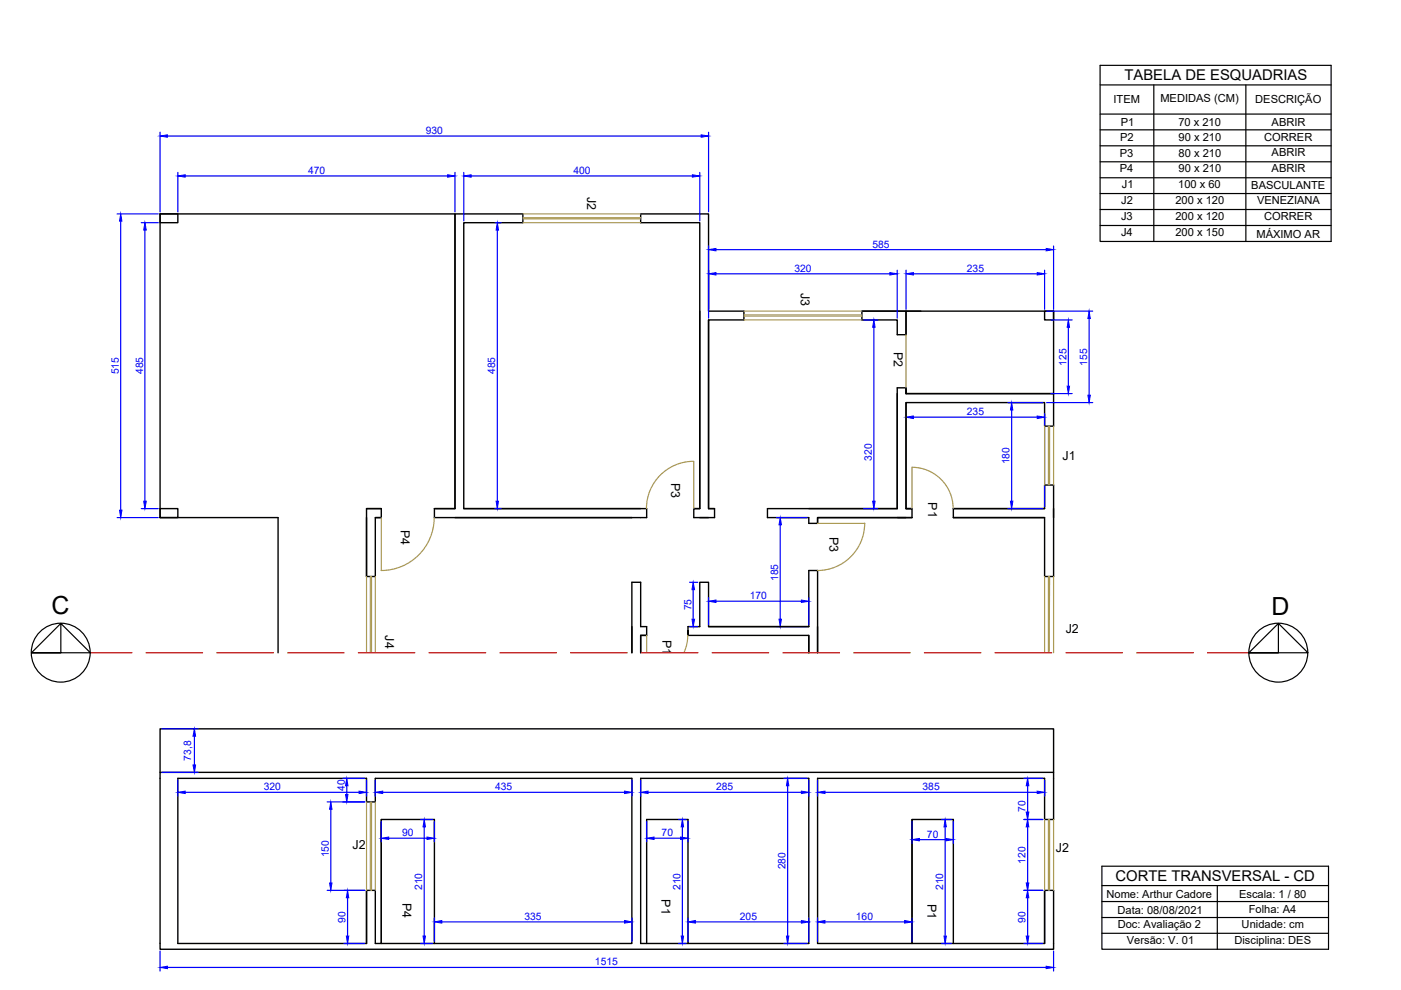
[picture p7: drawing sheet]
<svg xmlns="http://www.w3.org/2000/svg" width="297mm" height="210mm" viewBox="0 0 297 210" stroke-linecap="round" stroke-linejoin="round" font-family="sans-serif">
<!-- layer: paredes -->
<g fill="none" stroke="#000" stroke-width=".3">
<path d="M33.9 45.4h3.8v1.8h-3.8zM96.5 45.4h14.4v1.8h-12.6v60.6h38.8v1.9h-45v-1.9h4.4zM148.4 66v41.8h-1.3v1.9h4.4v-1.9h-1.3v-40M182.7 66h9.4v5M192.1 71v-5h31.3v17.5h-31.3v-1.3v1.3M195.2 66h-12.5v1.8h7.5v3.2h1.9M221.5 66h1.9v1.8h-1.9zM190.2 83.5v24.3h-18.7M192.1 83.5h31.3v6.9h-1.9v-5h-29.4v22.4h1.3h-1.3M192.1 83.5v-1.3h-1.9v25.6h-27.5v1.9h8.8v1.3h1.8v-1.3h20.1M192.1 85.4v22.4M33.9 107.8h3.8v1.9h-3.8z"/>
<path d="M77.7 107.8h3.1M77.7 109.7v12.5M80.8 109.7h-1.2v12.5h-1.9M80.8 107.8h-3.1v14.4M80.8 107.8v1.9h-1.2M92.1 107.8h4.4v-62.4h-62.6v64.3h25.1v28.7M98.3 107.8h37.5M147.1 107.8h1.3v-60.6h-12.6v-1.8h14.4v20.6h7.5v1.8h-7.5v40h1.3M192.1 107.8h1.3v1.9M193.4 109.7h-20.1v1.3M202.1 107.8h19.4v-5h1.9v19.4h-1.9v-12.5h-19.4M202.1 107.8h19.4"/>
<path d="M202.1 109.7h19.4M202.1 107.8v1.9M137.1 134.7h-1.3v3.7v-3.7h1.3v-1.8h-1.3v-9.4h-1.8v14.9M145.9 134.7h25.6v3.7v-3.7M150.2 132.9h21.3M171.5 132.9h-21.3v-9.4h-1.8v9.4h-2.5v1.8v-.9M171.5 132.9v-11.9h1.8v17.4M33.9 163.8v-9.3h189.5v9.3M80.8 173.8v26.2h11.3M193.4 173.8v26.2v-26.2h8.7v26.2M77.7 188.8v11.2M221.5 188.8v11.2h-48.2v-35h48.2v8.8h1.9v-10h-189.5v37.5h189.5v-12.5h-1.9v11.2"/>
<path d="M77.7 200h-40v-35h40v5h1.9v-5h54.4v35h-41.9M77.7 200v-11.2h1.9v11.2h1.2v-26.2h11.3v26.2M137.1 200v-26.2h8.8v26.2h25.6v-35h-35.7v35h10.1"/>
</g>
<!-- layer: medidas -->
<g fill="none" stroke="#00f" stroke-width=".25">
<path d="M33.9 28v16.9M35.5 28.8h113.2M37.7 36.5v8.4M39.3 37.3h55.6M96.5 36.5v8.4M98.3 36.5v10.3M99.9 37.3h46.9M148.4 36.5v10.3M150.2 28v16.9M24.8 45.4h8.8M25.6 46.9v61.3M30 47.2h3.6"/>
<path d="M30.7 48.8v57.5M105 47.2h1.2M105.4 48.8v57.5M150.2 52.2v15.3M151.8 58.1h36.9M151.8 52.9h70M190.2 57.3v10.2M192.1 57.3v8.3M193.7 58.1h26.2M221.5 57.3v8.3M223.4 52.2v13.4M183.1 67.8h3"/>
<path d="M185.3 69.4v36.9M221.9 66h9.8M222.8 67.8h4.5M226.5 69.4v12.5M230.9 67.5v16.3M192.1 87.7v19.8M193.7 88.4h26.2M213.7 85.4h7.4M214.5 86.9v19.4M221.5 87.7v19.8M221.9 85.4h9.8M222.8 83.5h4.5"/>
<path d="M24.8 109.7h8.8M30 107.8h3.6M105 107.8h1.2M164.6 109.7h6.5M165.4 111.3v20M183.1 107.8h3M213.7 107.8h7.4M146.2 132.9h1.7M146.2 123.5h1.7M147 125v6.3M150.2 126.7v5.8M151.8 127.5h18.1"/>
<path d="M164.6 132.9h6.5M171.5 126.7v5.8M34.4 154.5h7.6M41.2 156.1v6.1M34.4 163.8h7.6M37.7 165.4v3.4M39.3 168h36.8M69.4 170h7.9M70.1 171.6v15.6M72.7 165h4.6M73.5 166.6v1.9M77.7 165.4v3.4"/>
<path d="M79.6 165.4v3.4M80.8 174.2v4.3M81.1 168h51.3M82.4 177.7h8.1M89.2 173.8h2.5M89.9 175.3v23.2M92.1 174.2v4.3M134 165.4v3.4M135.8 165.4v3.4M137.1 174.2v4.3M137.4 168h32.5M138.7 177.7h5.6"/>
<path d="M143.9 173.8h1.5M144.7 175.3v23.2M145.9 174.2v4.3M166.2 165h4.9M167 166.6v31.9M171.5 165.4v3.4M173.3 165.4v3.4M174.9 168h45M193.4 174.2v4.6M194.9 178h5.7M199.6 173.8h2.1M200.4 175.3v23.2"/>
<path d="M202.1 174.2v4.6M217.1 173.8h4M217.1 165h4M217.9 166.6v5.6M217.9 175.3v11.9M221.5 165.4v3.4M69.4 188.8h7.9M73.7 190.3v8.2M92.1 194.7v4.9M93.7 195.5h38.7M134 194.7v4.9M145.9 194.7v4.9"/>
<path d="M147.4 195.5h22.5M171.5 194.7v4.9M173.3 194.7v4.9M174.9 195.5h16.9M193.4 194.7v4.9M217.1 188.8h4M217.9 190.3v8.2M33.9 201.6v4.3M35.5 205.1h186.3M72.9 200h4.4M89.2 200h2.5M143.9 200h1.5"/>
<path d="M166.2 200h4.9M199.6 200h2.1M217.1 200h4M223.4 201.6v4.3"/>
</g>
<g fill="#00f" stroke="#00f" stroke-width=".21">
<path d="M219.9 88.2l1.6 .2-1.6 .3z"/>
<path d="M192.1 88.4l1.6-.2v.5z"/>
<path d="M165.4 109.7l.3 1.6h-.5z"/>
<path d="M165.2 131.3h.5l-.3 1.6z"/>
<path d="M169.9 127.2l1.6 .3-1.6 .2z"/>
<path d="M150.2 127.5l1.6-.3v.5z"/>
<path d="M226.5 67.8l.3 1.6h-.5z"/>
<path d="M226.3 81.9h.5l-.3 1.6z"/>
<path d="M219.9 57.8l1.6 .3-1.6 .2z"/>
<path d="M192.1 58.1l1.6-.3v.5z"/>
<path d="M30.7 47.2l.3 1.6h-.5z"/>
<path d="M30.5 106.3h.5l-.3 1.5z"/>
<path d="M37.7 37.3l1.6-.2v.5z"/>
<path d="M94.9 37.1l1.6 .2-1.6 .3z"/>
<path d="M221.8 52.7l1.6 .2-1.6 .3z"/>
<path d="M150.2 52.9l1.6-.2v.5z"/>
<path d="M105.4 47.2l.3 1.6h-.5z"/>
<path d="M105.2 106.3h.5l-.3 1.5z"/>
<path d="M185.3 67.8l.2 1.6h-.5z"/>
<path d="M185 106.3h.5l-.2 1.5z"/>
<path d="M148.7 28.6l1.5 .2-1.5 .3z"/>
<path d="M33.9 28.8l1.6-.2v.5z"/>
<path d="M146.8 37.1l1.6 .2-1.6 .3z"/>
<path d="M98.3 37.3l1.6-.2v.5z"/>
<path d="M214.2 106.3h.5l-.2 1.5z"/>
<path d="M214.5 85.4l.2 1.5h-.5z"/>
<path d="M230.7 83.8h.5l-.3 1.6z"/>
<path d="M230.9 66l.3 1.5h-.5z"/>
<path d="M188.7 57.8l1.5 .3-1.5 .2z"/>
<path d="M150.2 58.1l1.6-.3v.5z"/>
<path d="M25.6 45.4l.3 1.5h-.6z"/>
<path d="M25.3 108.2h.6l-.3 1.5z"/>
<path d="M37.7 168l1.6-.3v.5z"/>
<path d="M76.1 167.7l1.6 .3-1.6 .2z"/>
<path d="M79.6 168l1.5-.3v.5z"/>
<path d="M132.4 167.7l1.6 .3-1.6 .2z"/>
<path d="M135.8 168l1.6-.3v.5z"/>
<path d="M169.9 167.7l1.6 .3-1.6 .2z"/>
<path d="M173.3 168l1.6-.3v.5z"/>
<path d="M219.9 167.7l1.6 .3-1.6 .2z"/>
<path d="M217.9 173.8l.2 1.5h-.5z"/>
<path d="M217.6 187.2h.5l-.2 1.6z"/>
<path d="M217.9 188.8l.2 1.5h-.5z"/>
<path d="M217.6 198.5h.5l-.2 1.5z"/>
<path d="M217.6 172.2h.5l-.2 1.6z"/>
<path d="M217.9 165l.2 1.6h-.5z"/>
<path d="M167 165l.2 1.6h-.5z"/>
<path d="M166.7 198.5h.5l-.2 1.5z"/>
<path d="M200.4 173.8l.2 1.5h-.5z"/>
<path d="M200.1 198.5h.5l-.2 1.5z"/>
<path d="M193.4 178l1.5-.2v.5z"/>
<path d="M200.6 177.8l1.5 .2-1.5 .3z"/>
<path d="M144.7 173.8l.2 1.5h-.5z"/>
<path d="M144.4 198.5h.5l-.2 1.5z"/>
<path d="M137.1 177.7l1.6-.2v.5z"/>
<path d="M144.3 177.5l1.6 .2-1.6 .3z"/>
<path d="M80.8 177.7l1.6-.2v.5z"/>
<path d="M90.5 177.5l1.6 .2-1.6 .3z"/>
<path d="M89.9 173.8l.3 1.5h-.5z"/>
<path d="M89.7 198.5h.5l-.3 1.5z"/>
<path d="M70.1 170l.3 1.6h-.5z"/>
<path d="M69.9 187.2h.5l-.3 1.6z"/>
<path d="M73.3 168.5h.5l-.3 1.5z"/>
<path d="M73.5 165l.3 1.6h-.5z"/>
<path d="M73.7 188.8l.2 1.5h-.5z"/>
<path d="M73.4 198.5h.5l-.2 1.5z"/>
<path d="M92.1 195.5l1.6-.3v.5z"/>
<path d="M132.4 195.2l1.6 .3-1.6 .2z"/>
<path d="M145.9 195.5l1.5-.3v.5z"/>
<path d="M169.9 195.2l1.6 .3-1.6 .2z"/>
<path d="M173.3 195.5l1.6-.3v.5z"/>
<path d="M191.8 195.2l1.6 .3-1.6 .2z"/>
<path d="M221.8 204.9l1.6 .2-1.6 .3z"/>
<path d="M33.9 205.1l1.6-.2v.5z"/>
<path d="M40.9 162.2h.6l-.3 1.6z"/>
<path d="M41.2 154.5l.3 1.6h-.6z"/>
<path d="M146.7 131.3h.6l-.3 1.6z"/>
<path d="M147 123.5l.3 1.5h-.6z"/>
</g>
<!-- layer: janelas -->
<g fill="none" stroke="#ab9a54" stroke-width=".25">
<path d="M110.9 47.2h24.9M110.9 45.4h24.9M110.9 46.4h24.9M110.9 46.2h24.9M157.7 67.8h25M157.7 66h25M157.7 67h25M157.7 66.8h25M221.5 90.4v12.4M222.3 90.4v12.4M222.5 90.4v12.4M223.4 90.4v12.4"/>
<path d="M77.7 122.2v16.2M78.5 122.2v16.2M78.8 122.2v16.2M79.6 122.2v16.2M221.5 122.2v16.2M222.3 122.2v16.2M222.5 122.2l-.1 16.2M223.4 122.2v16.2M77.7 170v18.8M78.5 170v18.8M78.8 170v18.8M79.6 170v18.8"/>
<path d="M221.5 173.8v15M222.3 173.8v15M222.5 173.8v15M223.4 173.8v15"/>
</g>
<!-- layer: portas -->
<path d="M192.1 71v11.2M147.1 97.8a10 10 0 0 0-10 10M147.1 97.8v10M92.1 109.7a11.2 11.2 0 0 1-11.3 11.3v-11.3M173.3 111h10.1M183.3 110.9a10 10 0 0 1-10 10.1M202.1 107.8a8.7 8.7 0 0 0-8.8-8.7l.1 8.7M137.1 134.7v3.7M145.8 134.7l-.2 1.9-.6 1.8" fill="none" stroke="#ab9a54" stroke-width=".25"/>
<!-- layer: tracejado -->
<g fill="none" stroke="#b80000" stroke-width=".25">
<path d="M19.2 138.4h8.8M31 138.4h12M46 138.4h12M61 138.4h12M76 138.4h12M91 138.4h12M106 138.4h12M121 138.4h12M136 138.4h12M151 138.4h12M166 138.4h12M181 138.4h12"/>
<path d="M196 138.4h12M211 138.4h12M226 138.4h12M241 138.4h12M256 138.4h8.8"/>
</g>
<!-- layer: Legenda -->
<g fill="none" stroke="#000" stroke-width=".25">
<path d="M233.2 13.9h49v37.3h-49zM233.2 18h49M244.6 18v33.2M264.1 18v33.2M233.2 24.2h49M233.2 27.5h49M233.2 30.9h49M233.2 34.3h49M233.2 37.7h49M233.2 41h49M233.2 44.4h49M233.2 47.8h49"/>
<path d="M12.9 132.2v6.2h-6.2h12.5l-6.3-6.2-6.2 6.2M271 132.2v6.2h-6.2h12.5l-6.3-6.2-6.2 6.2M233.6 183.7h48.1v17.6h-48.1zM233.6 187.8h48.1M233.6 191.1h48.1M233.6 194.5h48.1M233.6 197.9h48.1M258.1 187.8v13.5"/>
<circle cx="12.9" cy="138.4" r="6.2"/>
<circle cx="271" cy="138.4" r="6.2"/>
</g>
<g font-size="5.3">
<text x="11" y="130.1">C</text>
<text x="269.6" y="130.4">D</text>
</g>
<g font-size="3.1">
<text x="238.4" y="17">TABELA DE ESQUADRIAS</text>
<text x="236.5" y="186.8">CORTE TRANSVERSAL - CD</text>
</g>
<g font-size="2.6">
<text x="124.5" y="41.7" transform="rotate(90 124.5 41.7)">J2</text>
<text x="169.8" y="62" transform="rotate(90 169.8 62)">J3</text>
<text x="189.5" y="74.6" transform="rotate(90 189.5 74.6)">P2</text>
<text x="225.3" y="97.6">J1</text>
<text x="142.3" y="102.4" transform="rotate(90 142.3 102.4)">P3</text>
<text x="196.8" y="106.5" transform="rotate(90 196.8 106.5)">P1</text>
<text x="85" y="112.4" transform="rotate(90 85 112.4)">P4</text>
<text x="175.8" y="113.8" transform="rotate(90 175.8 113.8)">P3</text>
<text x="81.6" y="134.7" transform="rotate(90 81.6 134.7)">J4</text>
<text x="140.5" y="135.7" transform="rotate(90 140.5 135.7)">P1</text>
<text x="226" y="134.1">J2</text>
<text x="74.7" y="180">J2</text>
<text x="223.8" y="180.7">J2</text>
<text x="85.4" y="191.4" transform="rotate(90 85.4 191.4)">P4</text>
<text x="140.2" y="190.7" transform="rotate(90 140.2 190.7)">P1</text>
<text x="196.7" y="191.6" transform="rotate(90 196.7 191.6)">P1</text>
</g>
<g font-size="2.4">
<text x="236.1" y="21.9">ITEM</text>
<text x="246" y="21.7">MEDIDAS (CM)</text>
<text x="266.1" y="21.9">DESCRIÇÃO</text>
<text x="237.5" y="29.8">P2</text>
<text x="237.6" y="26.7">P1</text>
<text x="249.8" y="26.7">70 x 210</text>
<text x="249.9" y="29.8">90 x 210</text>
<text x="268" y="29.8">CORRER</text>
<text x="269.6" y="26.7">ABRIR</text>
<text x="237.4" y="33.2">P3</text>
<text x="249.9" y="33.2">80 x 210</text>
<text x="269.6" y="33.2">ABRIR</text>
<text x="237.4" y="36.5">P4</text>
<text x="237.9" y="39.9">J1</text>
<text x="249.8" y="39.9">100 x 60</text>
<text x="249.9" y="36.5">90 x 210</text>
<text x="265.3" y="40">BASCULANTE</text>
<text x="269.6" y="36.5">ABRIR</text>
<text x="237.7" y="46.7">J3</text>
<text x="237.7" y="43.3">J2</text>
<text x="249.2" y="43.3">200 x 120</text>
<text x="249.2" y="46.7">200 x 120</text>
<text x="266.5" y="43.3">VENEZIANA</text>
<text x="268" y="46.7">CORRER</text>
<text x="237.7" y="50.1">J4</text>
<text x="249.2" y="50.1">200 x 150</text>
<text x="266.4" y="50.5">MÁXIMO AR</text>
<text x="234.6" y="190.3">Nome: Arthur Cadore</text>
<text x="262.7" y="190.3">Escala: 1 / 80</text>
<text x="236.9" y="193.7">Data: 08/08/2021</text>
<text x="237" y="196.8">Doc: Avaliação 2</text>
<text x="263.3" y="196.8">Unidade: cm</text>
<text x="264.8" y="193.6">Folha: A4</text>
<text x="238.9" y="200.2">Versão: V. 01</text>
<text x="261.7" y="200.2">Disciplina: DES</text>
</g>
<g font-size="2.2" fill="#00f">
<text x="90.3" y="28.4">930</text>
<text x="65.3" y="36.9">470</text>
<text x="121.6" y="36.9">400</text>
<text x="185" y="52.5">585</text>
<text x="168.4" y="57.6">320</text>
<text x="205" y="57.6">235</text>
<text x="226.1" y="77.6" transform="rotate(-90 226.1 77.6)">125</text>
<text x="230.5" y="77.6" transform="rotate(-90 230.5 77.6)">155</text>
<text x="25.2" y="79.3" transform="rotate(-90 25.2 79.3)">515</text>
<text x="30.3" y="79.3" transform="rotate(-90 30.3 79.3)">485</text>
<text x="105" y="79.3" transform="rotate(-90 105 79.3)">485</text>
<text x="205" y="88.1">235</text>
<text x="184.9" y="97.7" transform="rotate(-90 184.9 97.7)">320</text>
<text x="214.1" y="98.5" transform="rotate(-90 214.1 98.5)">180</text>
<text x="165" y="123.2" transform="rotate(-90 165 123.2)">185</text>
<text x="146.6" y="129.4" transform="rotate(-90 146.6 129.4)">75</text>
<text x="158.9" y="127.1">170</text>
<text x="40.5" y="161.3" transform="rotate(-90 40.5 161.3)">73,8</text>
<text x="55.9" y="167.6">320</text>
<text x="73.1" y="167.7" transform="rotate(-90 73.1 167.7)">40</text>
<text x="105" y="167.6">435</text>
<text x="151.8" y="167.6">285</text>
<text x="195.6" y="167.6">385</text>
<text x="217.5" y="172.1" transform="rotate(-90 217.5 172.1)">70</text>
<text x="85.2" y="177.3">90</text>
<text x="140.3" y="177.3">70</text>
<text x="196.5" y="177.6">70</text>
<text x="69.7" y="181.8" transform="rotate(-90 69.7 181.8)">150</text>
<text x="166.6" y="184.3" transform="rotate(-90 166.6 184.3)">280</text>
<text x="217.5" y="183.1" transform="rotate(-90 217.5 183.1)">120</text>
<text x="89.5" y="188.7" transform="rotate(-90 89.5 188.7)">210</text>
<text x="144.3" y="188.7" transform="rotate(-90 144.3 188.7)">210</text>
<text x="200" y="188.7" transform="rotate(-90 200 188.7)">210</text>
<text x="73.3" y="195.6" transform="rotate(-90 73.3 195.6)">90</text>
<text x="111.2" y="195">335</text>
<text x="156.9" y="195">205</text>
<text x="181.5" y="195">160</text>
<text x="217.5" y="195.6" transform="rotate(-90 217.5 195.6)">90</text>
<text x="126.1" y="204.7">1515</text>
</g>
</svg>
